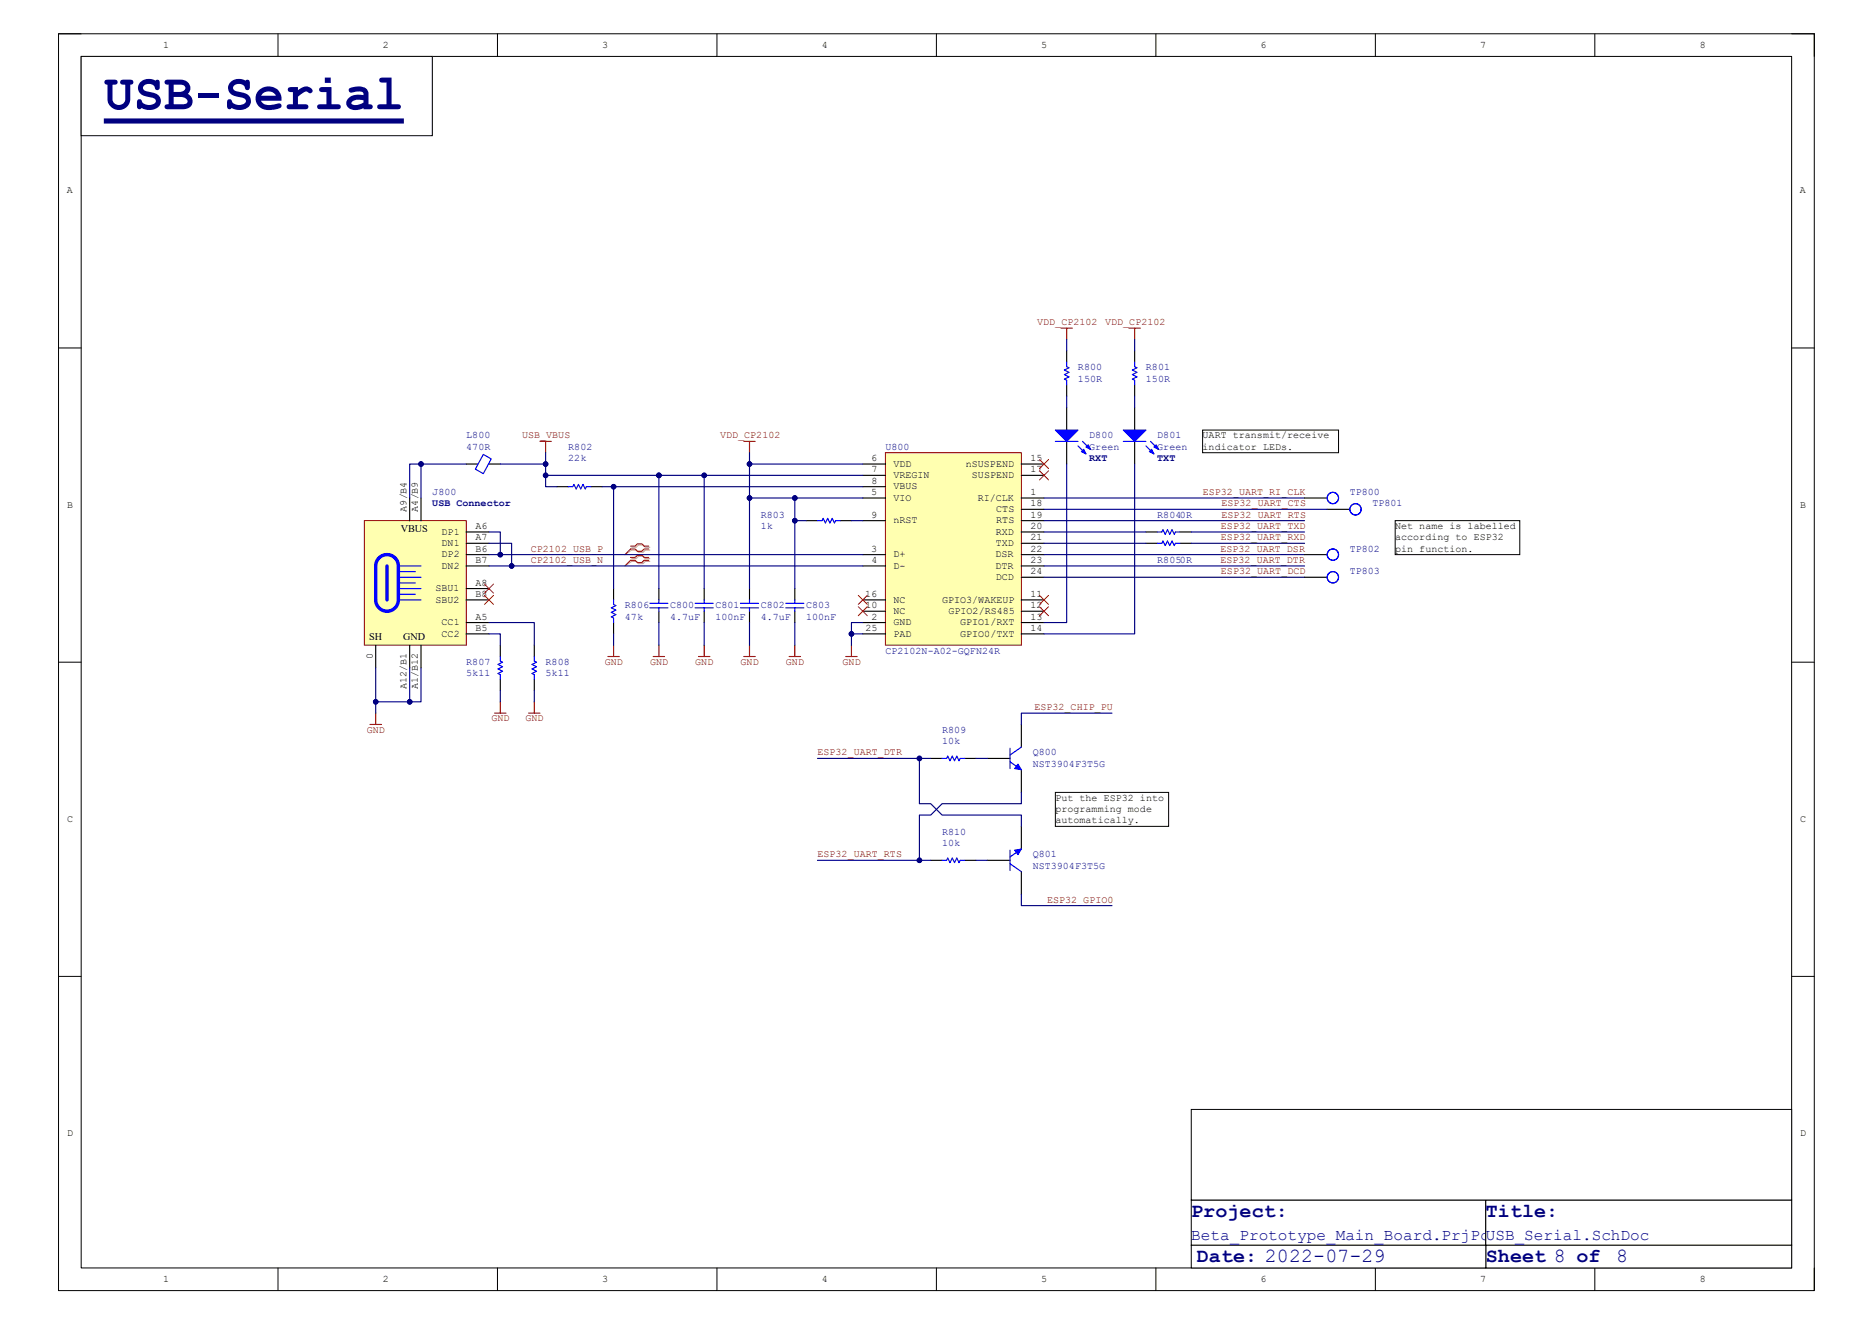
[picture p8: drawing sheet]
<svg xmlns="http://www.w3.org/2000/svg" width="420mm" height="297mm" viewBox="0 0 420 297" stroke-linecap="round" stroke-linejoin="round" font-family="sans-serif">
<path d="M13.1 7.6h393.7v281.9h-393.7z" fill="none" stroke="#000" stroke-width=".22"/>
<path d="M18.2 12.7h383.5v271.7h-383.5z" fill-rule="evenodd" fill="#fff"/>
<g fill="none" stroke="#000" stroke-width=".22">
<path d="M13.1 7.6h5.1M18.2 12.7h383.5v271.7h-383.5zM62.3 7.6v5.1M111.5 7.6v5.1M160.8 7.6v5.1M210 7.6v5.1M259.2 7.6v5.1M308.4 7.6v5.1M357.6 7.6v5.1M401.7 7.6h5.1v5.1M13.1 78.1h5.1M401.7 78.1h5.1"/>
<path d="M13.1 148.5h5.1M401.7 148.5h5.1M13.1 219h5.1M401.7 219h5.1M62.3 284.4v5.1M111.5 284.4v5.1M160.8 284.4v5.1M210 284.4v5.1M259.2 284.4v5.1M308.4 284.4v5.1M357.6 284.4v5.1M406.8 284.4v5.1"/>
</g>
<path d="M18.2 12.7h78.7v17.7h-78.7z" fill-rule="evenodd" fill="#fff"/>
<path d="M18.2 12.7h78.7v17.7h-78.7z" fill="none" stroke="#000" stroke-width=".22"/>
<path d="M23.3 27.1h67.3" fill="none" stroke="#000080" stroke-width="1.1" stroke-linecap="butt"/>
<path d="M81.7 116.8h22.9v27.9h-22.9z" fill-rule="evenodd" fill="#ffffb0"/>
<path d="M81.7 116.8h22.9v27.9h-22.9z" fill="none" stroke="#800000" stroke-width=".22"/>
<path d="M84.8 125.4a2.54 2.54 0 0 1 2.8-.8 2.54 2.54 0 0 1 1.7 2.4v7.6a2.54 2.54 0 0 1-2.5 2.5 2.54 2.54 0 0 1-2.6-2.5v-7.6l.1-.6zM86.8 127v7.6" fill="none" stroke="#00f" stroke-width=".76"/>
<g fill="none" stroke="#000" stroke-width=".25">
<path d="M239.2 91.4v5.1M239.2 99v5.1M91.9 111.7v5.1M94.4 111.7v5.1M104.6 119.3h5M104.6 104.1h2.5M109.6 104.1h2.6M104.6 139.7h5M104.6 121.9h5M104.6 132h5M104.6 134.6h5M104.6 127h5"/>
<path d="M104.6 124.4h5M147.7 132v2.6M147.7 137.1v2.6M157.9 132v2.6M157.9 137.1v2.6M84.2 144.7v5.1M91.9 144.7v5.1M94.4 144.7v5.1M104.6 142.2h5M112.2 144.7v2.6M112.2 152.4v2.5M119.8 144.7v2.6"/>
<path d="M119.8 152.4v2.5"/>
</g>
<g fill="none" stroke="#00f" stroke-width=".25">
<path d="M108.4 101.9l1.8 1.1-1.8 3.3-1.8-1.1zM89.3 127h5.1M89.3 129.5h5.1M89.3 132h5.1M89.3 134.6h5.1M89.3 133.3h3.8M89.3 130.8h3.8M89.3 128.2h3.8M145.7 135.3h4.1M145.7 136.4h4.1M147.7 134.6v.7M147.7 136.4v.7"/>
<path d="M155.9 135.3h4M155.9 136.4h4M157.9 134.6v.7M157.9 136.4v.7M112.2 147.3v1l.5 .2-1 .6 1 .5-1 .5 1 .5-1 .5 .5 .2v1.1M119.8 147.3v1l.5 .2-1 .6 1 .5-1 .5 1 .5-1 .5 .5 .2v1.1"/>
</g>
<path d="M84.2 160v2.5M110.9 160h2.6M112.2 157.4v2.6M118.5 160h2.6M119.8 157.4v2.6M146.5 147.3h2.5M147.7 144.7v2.6M156.6 147.3h2.6M157.9 144.7v2.6M83 162.5h2.5" fill="none" stroke="#800000" stroke-width=".25"/>
<path d="M236.6 96.5h5.1l-2.5 2.5z" fill="#00f"/>
<path d="M236.6 96.5h5.1l-2.5 2.5zM242.7 99l1.8 1.8M241.7 100l1.8 1.8" fill="none" stroke="#00f" stroke-width=".25"/>
<path d="M242.5 101.3l.5-.5 .5 1z" fill="#00f"/>
<path d="M242.5 101.3l.5-.5 .5 1z" fill="none" stroke="#00f" stroke-width=".25"/>
<path d="M244 99.8l.5 1-1-.5z" fill="#00f"/>
<path d="M236.6 99h5.1M244 99.8l.5 1-1-.5z" fill="none" stroke="#00f" stroke-width=".25"/>
<path d="M254.4 91.4v5.1M254.4 99v5.1" fill="none" stroke="#000" stroke-width=".25"/>
<path d="M251.9 96.5h5.1l-2.6 2.5z" fill="#00f"/>
<path d="M251.9 96.5h5.1l-2.6 2.5zM258 99l1.8 1.8M257 100l1.7 1.8" fill="none" stroke="#00f" stroke-width=".25"/>
<path d="M258.2 100.8l.5 1-1-.5z" fill="#00f"/>
<path d="M258.2 100.8l.5 1-1-.5z" fill="none" stroke="#00f" stroke-width=".25"/>
<path d="M258.7 100.3l.5-.5 .6 1z" fill="#00f"/>
<path d="M239.2 81.2v1.1l.5 .2-1 .5 1 .5-1 .5 1 .5-1 .5 .5 .3v1M251.9 99h5.1M254.4 81.2v1.1l.5 .2-1 .5 1 .5-1 .5 1 .5-1 .5 .5 .3v1M127.4 109.2h1l.3-.5 .5 1 .5-1 .5 1 .5-1 .5 1 .3-.5h1M258.7 100.3l.5-.5 .6 1zM259.5 119.3h1l.3-.5 .5 1 .5-1 .5 1 .5-1 .5 1 .3-.5h1M137.6 134.6v1l.5 .2-1 .6 1 .5-1 .5 1 .5-1 .5 .5 .2v1.1M259.5 121.9h1l.3-.5 .5 1 .5-1 .5 1 .5-1 .5 1 .3-.5h1" fill="none" stroke="#00f" stroke-width=".25"/>
<path d="M239.2 78.7v2.5M254.4 78.7v2.5M239.2 86.3v2.6M254.4 86.3v2.6M124.9 109.2h2.5M132.5 109.2h2.5M257 119.3h2.5M264.6 119.3h2.5M137.6 132v2.6M137.6 139.7v2.5M257 121.9h2.5M264.6 121.9h2.5" fill="none" stroke="#000" stroke-width=".25"/>
<path d="M108.6 131l2.1 2.1M108.6 133.6l2.1 2M110.7 131l-2.1 2.1M110.7 133.6l-2.1 2M141.4 123.1l-1.3 1.3M141.4 125.7l-1.3 1.3" fill="none" stroke="#f00" stroke-width=".22"/>
<path d="M121.1 99h2.5M122.3 99v2.6M136.3 147.3h2.6M137.6 144.7v2.6" fill="none" stroke="#800000" stroke-width=".25"/>
<path d="M141.6 122.8h1.1l.5-.5h1l.5 .5h1M141.6 123.4h1.1l.5 .5h1l.5-.5h1M141.6 125.3h1.1l.5-.5h1l.5 .5h1M141.6 125.9h1.1l.5 .5h1l.5-.5h1" fill="none" stroke="#d0a3a3" stroke-width=".25"/>
<path d="M141.6 123.4l-1.5 1M141.6 125.9l-1.5 1.1" fill="none" stroke="#d0a3a3" stroke-width=".22"/>
<path d="M141.4 122.5h1l.5-.5h1l.5 .5h1.1M141.4 123.1h1l.5 .6h1l.5-.6h1.1M141.4 125.1h1l.5-.6h1l.5 .6h1.1M141.4 125.7h1l.5 .5h1l.5-.5h1.1" fill="none" stroke="#f00" stroke-width=".25"/>
<path d="M198.5 101.6h30.5v43.1h-30.5z" fill-rule="evenodd" fill="#ffffb0"/>
<path d="M198.5 101.6h30.5v43.1h-30.5z" fill="none" stroke="#800000" stroke-width=".22"/>
<g fill="none" stroke="#000" stroke-width=".25">
<path d="M180.8 116.8h2.5M188.4 116.8h2.5M193.5 111.7h5M193.5 104.1h5M193.5 106.6h5M193.5 109.2h5M193.5 116.8h5M229 111.7h5.1M229 104.1h5.1M229 106.6h5.1M229 116.8h5.1M229 114.3h5.1"/>
<path d="M229 119.3h5.1M168.1 132v2.6M168.1 137.1v2.6M178.2 132v2.6M178.2 137.1v2.6M193.5 139.7h5M193.5 124.4h5M193.5 127h5M193.5 137.1h5M193.5 134.6h5M229 139.7h5.1M229 124.4h5.1"/>
<path d="M229 127h5.1M229 137.1h5.1M229 134.6h5.1M229 121.9h5.1M229 129.5h5.1M193.5 142.2h5M229 142.2h5.1M221.4 170.1h5.1M229 162.5v5.1M229 172.7v5.1"/>
</g>
<path d="M237.9 73.6h2.6M239.2 73.6v2.6M253.2 73.6h2.5M254.4 73.6v2.6M166.8 99h2.5M168.1 99v2.6M166.8 147.3h2.5M168.1 144.7v2.6M177 147.3h2.5M178.2 144.7v2.6M189.7 147.3h2.5M190.9 144.7v2.6" fill="none" stroke="#800000" stroke-width=".25"/>
<path d="M233.1 105.6l2 2.1M233.1 103.1l2 2M235.1 105.6l-2 2.1M235.1 103.1l-2 2M192.4 133.6l2.1 2M192.4 136.1l2.1 2M194.5 133.6l-2.1 2M194.5 136.1l-2.1 2M233.1 136.1l2 2M233.1 133.6l2 2M235.1 136.1l-2 2M235.1 133.6l-2 2" fill="none" stroke="#f00" stroke-width=".22"/>
<path d="M183.3 116.8h1l.3-.5 .5 1 .5-1 .5 1 .5-1 .5 1 .3-.5h1M166 135.3h4.1M166 136.4h4.1M168.1 134.6v.7M168.1 136.4v.7M176.2 135.3h4.1M176.2 136.4h4.1M178.2 134.6v.7M178.2 136.4v.7M226.5 170.9l2.5 1.8M226.5 167.9v4.5M229 167.6l-2.5 1.8" fill="none" stroke="#00f" stroke-width=".25"/>
<path d="M228.3 171.4l.7 1.3-1.5-.3z" fill="#00f"/>
<path d="M228.3 171.4l.7 1.3-1.5-.3z" fill="none" stroke="#00f" stroke-width=".22"/>
<path d="M221.4 193h5.1M229 185.4v5.1M229 195.5v5.1" fill="none" stroke="#000" stroke-width=".25"/>
<path d="M226.5 193.8l2.5 1.7M226.5 190.7v4.6M229 190.5l-2.5 1.7" fill="none" stroke="#00f" stroke-width=".25"/>
<path d="M227.5 190.7l1.5-.2-.7 1.2z" fill="#00f"/>
<path d="M227.5 190.7l1.5-.2-.7 1.2z" fill="none" stroke="#00f" stroke-width=".22"/>
<path d="M208.7 170.1h2.5M216.3 170.1h2.6M208.7 193h2.5M216.3 193h2.6" fill="none" stroke="#000" stroke-width=".25"/>
<path d="M211.2 170.1h1.1l.2-.5 .5 1 .5-1 .5 1 .5-1 .6 1 .2-.5h1M211.2 193h1.1l.2-.5 .5 1 .5-1 .5 1 .5-1 .6 1 .2-.5h1" fill="none" stroke="#00f" stroke-width=".25"/>
<path d="M84.2 157.4v2.6" fill="none" stroke="#000080" stroke-width=".25"/>
<circle cx="84.2" cy="157.4" r=".51" fill="#000080"/>
<circle cx="84.2" cy="157.4" r=".51" fill="none" stroke="#000080" stroke-width=".22"/>
<path d="M91.9 149.8v7.6" fill="none" stroke="#000080" stroke-width=".25"/>
<circle cx="91.9" cy="157.4" r=".51" fill="#000080"/>
<circle cx="91.9" cy="157.4" r=".51" fill="none" stroke="#000080" stroke-width=".22"/>
<path d="M91.9 111.7v-7.6h2.5v7.6" fill="none" stroke="#000080" stroke-width=".25"/>
<circle cx="94.4" cy="104.1" r=".51" fill="#000080"/>
<circle cx="94.4" cy="104.1" r=".51" fill="none" stroke="#000080" stroke-width=".22"/>
<path d="M239.2 88.9v2.5M254.4 88.9v2.5M94.4 104.1h10.2M109.6 139.7h10.2v5M147.7 139.7v5M157.9 139.7v5M109.6 142.2h2.6v2.5M112.2 154.9v2.5M119.8 154.9v2.5" fill="none" stroke="#000080" stroke-width=".25"/>
<circle cx="94.4" cy="104.1" r=".51" fill="#000080"/>
<circle cx="94.4" cy="104.1" r=".51" fill="none" stroke="#000080" stroke-width=".22"/>
<path d="M157.9 106.6v25.4M267.1 119.3h25.4M267.1 121.9h25.4" fill="none" stroke="#000080" stroke-width=".25"/>
<circle cx="157.9" cy="106.6" r=".51" fill="#000080"/>
<circle cx="157.9" cy="106.6" r=".51" fill="none" stroke="#000080" stroke-width=".22"/>
<path d="M147.7 106.6v25.4" fill="none" stroke="#000080" stroke-width=".25"/>
<circle cx="147.7" cy="106.6" r=".51" fill="#000080"/>
<circle cx="147.7" cy="106.6" r=".51" fill="none" stroke="#000080" stroke-width=".22"/>
<path d="M137.6 109.2h55.9M137.6 142.2v2.5" fill="none" stroke="#000080" stroke-width=".25"/>
<circle cx="137.6" cy="109.2" r=".51" fill="#000080"/>
<circle cx="137.6" cy="109.2" r=".51" fill="none" stroke="#000080" stroke-width=".22"/>
<path d="M122.3 106.6h25.4" fill="none" stroke="#000080" stroke-width=".25"/>
<circle cx="147.7" cy="106.6" r=".51" fill="#000080"/>
<circle cx="147.7" cy="106.6" r=".51" fill="none" stroke="#000080" stroke-width=".22"/>
<circle cx="122.3" cy="106.6" r=".51" fill="#000080"/>
<circle cx="122.3" cy="106.6" r=".51" fill="none" stroke="#000080" stroke-width=".22"/>
<path d="M84.2 149.8v7.6h10.2v-7.6" fill="none" stroke="#000080" stroke-width=".25"/>
<circle cx="91.9" cy="157.4" r=".51" fill="#000080"/>
<circle cx="91.9" cy="157.4" r=".51" fill="none" stroke="#000080" stroke-width=".22"/>
<circle cx="84.2" cy="157.4" r=".51" fill="#000080"/>
<circle cx="84.2" cy="157.4" r=".51" fill="none" stroke="#000080" stroke-width=".22"/>
<path d="M135 109.2h2.6v22.8" fill="none" stroke="#000080" stroke-width=".25"/>
<circle cx="137.6" cy="109.2" r=".51" fill="#000080"/>
<circle cx="137.6" cy="109.2" r=".51" fill="none" stroke="#000080" stroke-width=".22"/>
<path d="M168.1 104.1h25.4" fill="none" stroke="#000080" stroke-width=".25"/>
<circle cx="168.1" cy="104.1" r=".51" fill="#000080"/>
<circle cx="168.1" cy="104.1" r=".51" fill="none" stroke="#000080" stroke-width=".22"/>
<path d="M193.5 139.7h-2.6v5" fill="none" stroke="#000080" stroke-width=".25"/>
<circle cx="190.9" cy="142.2" r=".51" fill="#000080"/>
<circle cx="190.9" cy="142.2" r=".51" fill="none" stroke="#000080" stroke-width=".22"/>
<path d="M190.9 142.2h2.6" fill="none" stroke="#000080" stroke-width=".25"/>
<circle cx="190.9" cy="142.2" r=".51" fill="#000080"/>
<circle cx="190.9" cy="142.2" r=".51" fill="none" stroke="#000080" stroke-width=".22"/>
<path d="M234.1 119.3h22.9M234.1 116.8h58.4M234.1 111.7h58.4M239.2 104.1v35.6h-5.1M254.4 104.1v38.1h-20.3M109.6 121.9h5.1v5.1h-5.1M234.1 121.9h22.9M234.1 124.4h58.4M234.1 127h58.4M234.1 129.5h58.4" fill="none" stroke="#000080" stroke-width=".25"/>
<circle cx="114.7" cy="127" r=".51" fill="#000080"/>
<circle cx="114.7" cy="127" r=".51" fill="none" stroke="#000080" stroke-width=".22"/>
<path d="M109.6 119.3h2.6v5.1h-2.6" fill="none" stroke="#000080" stroke-width=".25"/>
<circle cx="112.2" cy="124.4" r=".51" fill="#000080"/>
<circle cx="112.2" cy="124.4" r=".51" fill="none" stroke="#000080" stroke-width=".22"/>
<path d="M112.2 124.4h81.3" fill="none" stroke="#000080" stroke-width=".25"/>
<circle cx="112.2" cy="124.4" r=".51" fill="#000080"/>
<circle cx="112.2" cy="124.4" r=".51" fill="none" stroke="#000080" stroke-width=".22"/>
<path d="M114.7 127h78.8" fill="none" stroke="#000080" stroke-width=".25"/>
<circle cx="114.7" cy="127" r=".51" fill="#000080"/>
<circle cx="114.7" cy="127" r=".51" fill="none" stroke="#000080" stroke-width=".22"/>
<path d="M122.3 101.6v7.6h2.6" fill="none" stroke="#000080" stroke-width=".25"/>
<circle cx="122.3" cy="104.1" r=".51" fill="#000080"/>
<circle cx="122.3" cy="104.1" r=".51" fill="none" stroke="#000080" stroke-width=".22"/>
<circle cx="122.3" cy="106.6" r=".51" fill="#000080"/>
<circle cx="122.3" cy="106.6" r=".51" fill="none" stroke="#000080" stroke-width=".22"/>
<path d="M112.2 104.1h10.1" fill="none" stroke="#000080" stroke-width=".25"/>
<circle cx="122.3" cy="104.1" r=".51" fill="#000080"/>
<circle cx="122.3" cy="104.1" r=".51" fill="none" stroke="#000080" stroke-width=".22"/>
<path d="M168.1 101.6v10.1M168.1 139.7v5M178.2 139.7v5" fill="none" stroke="#000080" stroke-width=".25"/>
<circle cx="168.1" cy="111.7" r=".51" fill="#000080"/>
<circle cx="168.1" cy="111.7" r=".51" fill="none" stroke="#000080" stroke-width=".22"/>
<circle cx="168.1" cy="104.1" r=".51" fill="#000080"/>
<circle cx="168.1" cy="104.1" r=".51" fill="none" stroke="#000080" stroke-width=".22"/>
<path d="M178.2 116.8h2.6M190.9 116.8h2.6" fill="none" stroke="#000080" stroke-width=".25"/>
<circle cx="178.2" cy="116.8" r=".51" fill="#000080"/>
<circle cx="178.2" cy="116.8" r=".51" fill="none" stroke="#000080" stroke-width=".22"/>
<path d="M147.7 106.6h45.8" fill="none" stroke="#000080" stroke-width=".25"/>
<circle cx="157.9" cy="106.6" r=".51" fill="#000080"/>
<circle cx="157.9" cy="106.6" r=".51" fill="none" stroke="#000080" stroke-width=".22"/>
<circle cx="147.7" cy="106.6" r=".51" fill="#000080"/>
<circle cx="147.7" cy="106.6" r=".51" fill="none" stroke="#000080" stroke-width=".22"/>
<path d="M193.5 111.7h-25.4v20.3" fill="none" stroke="#000080" stroke-width=".25"/>
<circle cx="168.1" cy="111.7" r=".51" fill="#000080"/>
<circle cx="168.1" cy="111.7" r=".51" fill="none" stroke="#000080" stroke-width=".22"/>
<circle cx="178.2" cy="111.7" r=".51" fill="#000080"/>
<circle cx="178.2" cy="111.7" r=".51" fill="none" stroke="#000080" stroke-width=".22"/>
<path d="M178.2 111.7v20.3" fill="none" stroke="#000080" stroke-width=".25"/>
<circle cx="178.2" cy="116.8" r=".51" fill="#000080"/>
<circle cx="178.2" cy="116.8" r=".51" fill="none" stroke="#000080" stroke-width=".22"/>
<circle cx="178.2" cy="111.7" r=".51" fill="#000080"/>
<circle cx="178.2" cy="111.7" r=".51" fill="none" stroke="#000080" stroke-width=".22"/>
<path d="M239.2 76.2v2.5M254.4 76.2v2.5M208.7 170.1h-2.5v10.2h2.5l2.5 2.5h17.8v2.6M218.9 170.1h2.5M218.9 193h2.5" fill="none" stroke="#000080" stroke-width=".25"/>
<circle cx="206.2" cy="170.1" r=".51" fill="#000080"/>
<circle cx="206.2" cy="170.1" r=".51" fill="none" stroke="#000080" stroke-width=".22"/>
<path d="M229 177.8v2.5h-17.8l-2.5 2.5h-2.5v10.2h2.5" fill="none" stroke="#000080" stroke-width=".25"/>
<circle cx="206.2" cy="193" r=".51" fill="#000080"/>
<circle cx="206.2" cy="193" r=".51" fill="none" stroke="#000080" stroke-width=".22"/>
<path d="M183.3 193h22.9" fill="none" stroke="#000080" stroke-width=".25"/>
<circle cx="206.2" cy="193" r=".51" fill="#000080"/>
<circle cx="206.2" cy="193" r=".51" fill="none" stroke="#000080" stroke-width=".22"/>
<path d="M183.3 170.1h22.9" fill="none" stroke="#000080" stroke-width=".25"/>
<circle cx="206.2" cy="170.1" r=".51" fill="#000080"/>
<circle cx="206.2" cy="170.1" r=".51" fill="none" stroke="#000080" stroke-width=".22"/>
<path d="M249.3 160h-20.3v2.5M229 200.6v2.6h20.3" fill="none" stroke="#000080" stroke-width=".25"/>
<path d="M236.6 177.8h25.4v7.6h-25.4z" fill-rule="evenodd" fill="#fff"/>
<path d="M236.6 177.8h25.4v7.6h-25.4z" fill="none" stroke="#000" stroke-width=".22"/>
<path d="M312.8 116.8h28v7.6h-28z" fill-rule="evenodd" fill="#fff"/>
<path d="M312.8 116.8h28v7.6h-28z" fill="none" stroke="#000" stroke-width=".22"/>
<path d="M269.7 96.5h30.4v5.1h-30.4z" fill-rule="evenodd" fill="#fff"/>
<path d="M269.7 96.5h30.4v5.1h-30.4z" fill="none" stroke="#000" stroke-width=".22"/>
<path d="M292.5 111.7h5.1M297.6 114.3h5.1M292.5 124.4h5.1M292.5 129.5h5.1" fill="none" stroke="#000" stroke-width=".25"/>
<g fill="none" stroke="#00f" stroke-width=".25">
<circle cx="298.9" cy="111.7" r="1.27"/>
<circle cx="304" cy="114.3" r="1.27"/>
<circle cx="298.9" cy="124.4" r="1.27"/>
<circle cx="298.9" cy="129.5" r="1.27"/>
</g>
<path d="M234.1 114.3h63.5" fill="none" stroke="#000080" stroke-width=".25"/>
<path d="M267.1 269.2h66.1v10.2h-66.1z" fill-rule="evenodd" fill="#fff"/>
<path d="M267.1 269.2h66.1v10.2h-66.1z" fill="none" stroke="#000" stroke-width=".22"/>
<path d="M333.2 269.2h68.5v10.2h-68.5z" fill-rule="evenodd" fill="#fff"/>
<path d="M333.2 269.2h68.5v10.2h-68.5z" fill="none" stroke="#000" stroke-width=".22"/>
<path d="M267.1 248.9h134.6v20.3h-134.6z" fill-rule="evenodd" fill="#fff"/>
<path d="M267.1 248.9h134.6v20.3h-134.6z" fill="none" stroke="#000" stroke-width=".22"/>
<path d="M333.2 279.4h68.5v5h-68.5z" fill-rule="evenodd" fill="#fff"/>
<path d="M333.2 279.4h68.5v5h-68.5z" fill="none" stroke="#000" stroke-width=".22"/>
<path d="M267.1 279.4h66.1v5h-66.1z" fill-rule="evenodd" fill="#fff"/>
<path d="M267.1 279.4h66.1v5h-66.1z" fill="none" stroke="#000" stroke-width=".22"/>
<text font-size="11.2" fill="#000080" x="23.3" y="24.5">USB-Serial</text>
<g font-size="4.5" fill="#00007f">
<text x="267.1" y="272.9">Project:</text>
<text x="333.2" y="272.9">Title:</text>
<text x="268.4" y="283.1">Date: 2022-07-29</text>
<text x="333.2" y="283.1">Sheet 8 of</text>
<text x="362.4" y="283.1">8</text>
</g>
<g font-size="3.6" fill="#00007f">
<text x="267.1" y="278.3">Beta_Prototype_Main_Board.PrjPcb</text>
<text x="333.2" y="278.3">USB_Serial.SchDoc</text>
</g>
<g font-size="2.3">
<text x="89.9" y="119.3">VBUS</text>
<text x="82.8" y="143.5">SH</text>
<text x="90.4" y="143.5">GND</text>
</g>
<g font-size="2.2">
<text x="36.6" y="10.7">1</text>
<text x="85.9" y="10.7">2</text>
<text x="135" y="10.7">3</text>
<text x="184.3" y="10.7">4</text>
<text x="233.5" y="10.7">5</text>
<text x="282.7" y="10.7">6</text>
<text x="331.9" y="10.7">7</text>
<text x="381.1" y="10.7">8</text>
<text x="15" y="43.4">A</text>
<text x="403.6" y="43.4">A</text>
<text x="269.7" y="98.3">UART transmit/receive</text>
<text x="269.7" y="100.9">indicator LEDs.</text>
<text x="195.4" y="103.4">6</text>
<text x="195.5" y="106">7</text>
<text x="200.3" y="104.7">VDD</text>
<text x="200.3" y="107.2">VREGIN</text>
<text x="216.6" y="104.7">nSUSPEND</text>
<text x="217.9" y="107.2">SUSPEND</text>
<text x="231.1" y="103.4">15</text>
<text x="231.1" y="106">17</text>
<text x="15.1" y="113.9">B</text>
<text x="195.4" y="111">5</text>
<text x="195.4" y="108.5">8</text>
<text x="200.3" y="112.3">VIO</text>
<text x="200.3" y="109.8">VBUS</text>
<text x="219.2" y="112.3">RI/CLK</text>
<text x="231.1" y="111">1</text>
<text x="231.1" y="113.6">18</text>
<text x="403.7" y="113.9">B</text>
<text x="91.2" y="114.8" transform="rotate(-90 91.2 114.8)">A9/B4</text>
<text x="93.7" y="114.8" transform="rotate(-90 93.7 114.8)">A4/B9</text>
<text x="99" y="119.9">DP1</text>
<text x="106.6" y="118.7">A6</text>
<text x="195.4" y="116.1">9</text>
<text x="200.3" y="117.4">nRST</text>
<text x="223.3" y="119.9">RXD</text>
<text x="223.4" y="114.9">CTS</text>
<text x="223.4" y="117.4">RTS</text>
<text x="231.1" y="116.1">19</text>
<text x="231.1" y="118.7">20</text>
<text x="312.8" y="118.7">Net name is labelled</text>
<text x="99" y="122.5">DN1</text>
<text x="99" y="125">DP2</text>
<text x="106.6" y="121.2">A7</text>
<text x="106.6" y="123.7">B6</text>
<text x="195.4" y="123.7">3</text>
<text x="200.3" y="125">D+</text>
<text x="223.2" y="125">DSR</text>
<text x="223.3" y="122.5">TXD</text>
<text x="231.1" y="121.2">21</text>
<text x="231.1" y="123.7">22</text>
<text x="312.8" y="121.2">according to ESP32</text>
<text x="312.8" y="123.7">pin function.</text>
<text x="99" y="127.6">DN2</text>
<text x="106.6" y="131.4">A8</text>
<text x="106.6" y="126.3">B7</text>
<text x="195.5" y="126.3">4</text>
<text x="200.3" y="127.6">D-</text>
<text x="223.2" y="127.6">DTR</text>
<text x="223.3" y="130.1">DCD</text>
<text x="231.1" y="126.3">23</text>
<text x="231.1" y="128.8">24</text>
<text x="97.7" y="132.6">SBU1</text>
<text x="97.7" y="135.2">SBU2</text>
<text x="106.6" y="133.9">B8</text>
<text x="194" y="133.9">16</text>
<text x="194.1" y="136.4">10</text>
<text x="200.3" y="137.7">NC</text>
<text x="200.3" y="135.2">NC</text>
<text x="211.2" y="135.2">GPIO3/WAKEUP</text>
<text x="212.7" y="137.7">GPIO2/RS485</text>
<text x="231.1" y="133.9">11</text>
<text x="231.1" y="136.4">12</text>
<text x="99" y="140.3">CC1</text>
<text x="99" y="142.8">CC2</text>
<text x="106.6" y="139">A5</text>
<text x="106.6" y="141.5">B5</text>
<text x="194.1" y="141.5">25</text>
<text x="195.5" y="139">2</text>
<text x="200.3" y="140.3">GND</text>
<text x="200.3" y="142.8">PAD</text>
<text x="215.3" y="140.3">GPIO1/RXT</text>
<text x="215.3" y="142.8">GPIO0/TXT</text>
<text x="231.1" y="139">13</text>
<text x="231.1" y="141.5">14</text>
<text x="83.6" y="147.9" transform="rotate(-90 83.6 147.9)">0</text>
<text x="91.2" y="154.6" transform="rotate(-90 91.2 154.6)">A12/B1</text>
<text x="93.7" y="154.6" transform="rotate(-90 93.7 154.6)">A1/B12</text>
<text x="236.6" y="179.6">Put the ESP32 into</text>
<text x="15.1" y="184.4">C</text>
<text x="236.6" y="182.2">programming mode</text>
<text x="236.6" y="184.7">automatically.</text>
<text x="403.7" y="184.4">C</text>
<text x="15" y="254.8">D</text>
<text x="403.6" y="254.8">D</text>
<text x="36.6" y="287.6">1</text>
<text x="85.9" y="287.6">2</text>
<text x="135" y="287.6">3</text>
<text x="184.3" y="287.6">4</text>
<text x="233.5" y="287.6">5</text>
<text x="282.7" y="287.6">6</text>
<text x="331.9" y="287.6">7</text>
<text x="381.1" y="287.6">8</text>
</g>
<g font-size="2.2" fill="#800000">
<text x="232.6" y="72.9">VDD_CP2102</text>
<text x="247.8" y="72.9">VDD_CP2102</text>
<text x="117.1" y="98.3">USB_VBUS</text>
<text x="161.5" y="98.3">VDD_CP2102</text>
<text x="269.7" y="111">ESP32_UART_RI_CLK</text>
<text x="273.9" y="113.6">ESP32_UART_CTS</text>
<text x="273.8" y="118.7">ESP32_UART_TXD</text>
<text x="273.9" y="116.1">ESP32_UART_RTS</text>
<text x="119" y="123.7">CP2102_USB_P</text>
<text x="273.7" y="123.7">ESP32_UART_DSR</text>
<text x="273.8" y="121.2">ESP32_UART_RXD</text>
<text x="119" y="126.3">CP2102_USB_N</text>
<text x="273.7" y="126.3">ESP32_UART_DTR</text>
<text x="273.8" y="128.8">ESP32_UART_DCD</text>
<text x="135.6" y="149.1">GND</text>
<text x="145.8" y="149.1">GND</text>
<text x="155.9" y="149.1">GND</text>
<text x="166.1" y="149.1">GND</text>
<text x="176.2" y="149.1">GND</text>
<text x="188.9" y="149.1">GND</text>
<text x="110.2" y="161.8">GND</text>
<text x="117.8" y="161.8">GND</text>
<text x="231.9" y="159.3">ESP32_CHIP_PU</text>
<text x="82.3" y="164.4">GND</text>
<text x="183.3" y="169.5">ESP32_UART_DTR</text>
<text x="183.3" y="192.3">ESP32_UART_RTS</text>
<text x="234.8" y="202.5">ESP32_GPIO0</text>
</g>
<g font-size="2.2" fill="#000080">
<text x="241.7" y="83.1">R800</text>
<text x="257" y="83.1">R801</text>
<text x="241.7" y="85.6">150R</text>
<text x="257" y="85.6">150R</text>
<text x="104.6" y="98.3">L800</text>
<text x="104.6" y="100.9">470R</text>
<text x="127.4" y="100.9">R802</text>
<text x="198.5" y="100.9">U800</text>
<text x="244.3" y="98.3">D800</text>
<text x="244.3" y="100.9">Green</text>
<text x="259.5" y="98.3">D801</text>
<text x="259.5" y="100.9">Green</text>
<text x="127.4" y="103.4">22k</text>
<text x="96.9" y="111">J800</text>
<text x="302.7" y="111">TP800</text>
<text x="307.8" y="113.6">TP801</text>
<text x="170.6" y="116.1">R803</text>
<text x="170.6" y="118.7">1k</text>
<text x="259.5" y="116.1">R8040R</text>
<text x="302.7" y="123.7">TP802</text>
<text x="259.5" y="126.3">R8050R</text>
<text x="302.7" y="128.8">TP803</text>
<text x="140.1" y="136.4">R806</text>
<text x="150.3" y="136.4">C800</text>
<text x="160.4" y="136.4">C801</text>
<text x="170.6" y="136.4">C802</text>
<text x="180.8" y="136.4">C803</text>
<text x="140.1" y="139">47k</text>
<text x="150.3" y="139">4.7uF</text>
<text x="160.4" y="139">100nF</text>
<text x="170.6" y="139">4.7uF</text>
<text x="180.8" y="139">100nF</text>
<text x="104.6" y="149.1">R807</text>
<text x="122.3" y="149.1">R808</text>
<text x="198.5" y="146.6">CP2102N-A02-GQFN24R</text>
<text x="104.6" y="151.7">5k11</text>
<text x="122.3" y="151.7">5k11</text>
<text x="211.2" y="164.4">R809</text>
<text x="211.2" y="166.9">10k</text>
<text x="231.6" y="169.5">Q800</text>
<text x="231.6" y="172">NST3904F3T5G</text>
<text x="211.2" y="187.2">R810</text>
<text x="211.2" y="189.8">10k</text>
<text x="231.6" y="192.3">Q801</text>
<text x="231.6" y="194.9">NST3904F3T5G</text>
</g>
<g font-size="2.2" fill="#00007f">
<text x="244.3" y="103.4">RXT</text>
<text x="259.5" y="103.4">TXT</text>
<text x="96.9" y="113.6">USB Connector</text>
</g>
</svg>
